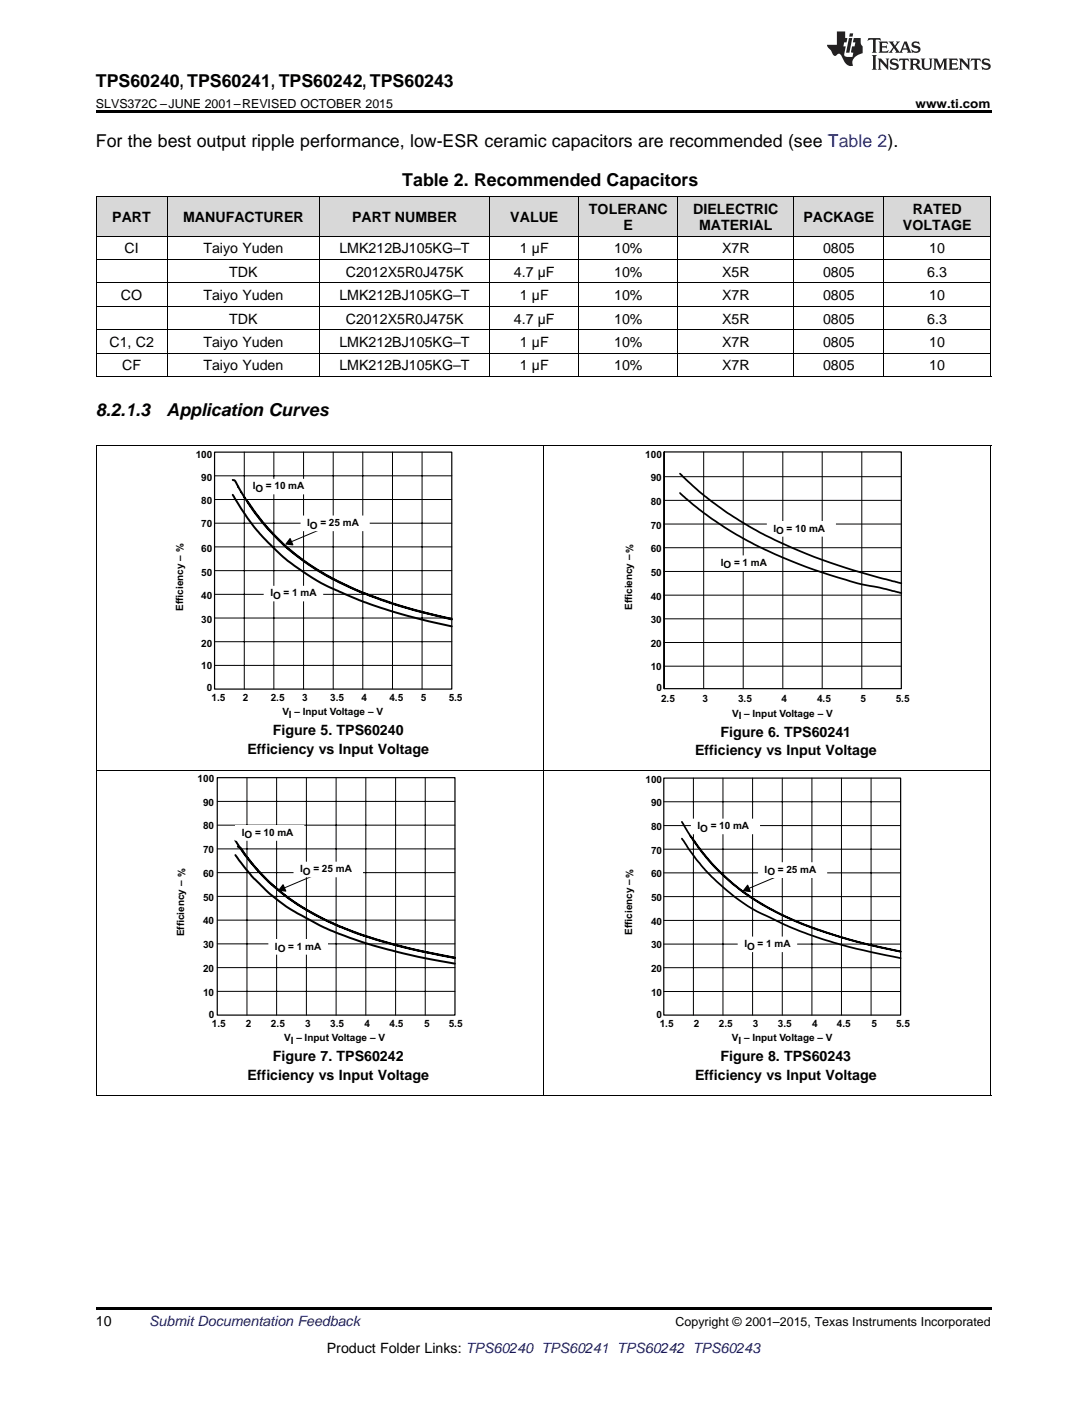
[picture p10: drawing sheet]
<svg xmlns="http://www.w3.org/2000/svg" width="216mm" height="279mm" viewBox="0 0 216 279" stroke-linecap="round" stroke-linejoin="round" font-family="sans-serif">
<g fill="#d8d8d8">
<path d="M19 39.1h14.3v7.9h-14.3z"/>
<path d="M33.3 39.1h30.2v7.9h-30.2z"/>
<path d="M63.5 39.1h33.8v7.9h-33.8z"/>
<path d="M97.3 39.1h17.7v7.9h-17.7z"/>
<path d="M115 39.1h19.6v7.9h-19.6z"/>
<path d="M134.6 39.1h23.1v7.9h-23.1z"/>
<path d="M157.7 39.1h17.8v7.9h-17.8z"/>
<path d="M175.5 39.1h21.3v7.9h-21.3z"/>
</g>
<path d="M19 259.7h177.8v.5h-177.8z" fill="#000"/>
<g fill="none" stroke="#000" stroke-width=".2">
<path d="M19.1 153.1v64.6M43.2 159.3h47.2M49.1 154.5v47.2M54.9 154.5v47.2M60.9 154.5v47.2M66.8 154.5v47.2M72.7 154.5v47.2M78.6 154.5v47.2M84.5 154.5v47.2M107.9 153.1v64.6M196.8 153.1v64.6M43.2 178.1h47.2"/>
<path d="M43.2 173.4h47.2M43.2 168.7h47.2M43.2 164h47.2M63.7 173.4l-7.8 3.3M43.2 197h47.2M43.2 192.3h47.2M43.2 187.6h47.2M43.2 182.8h47.2M19 217.6h177.8"/>
</g>
<path d="M43.2 154.5h47.2v47.2h-47.2zM56.2 175.8l.6 1.3-1.4-.2z" fill="none" stroke="#000" stroke-width=".24"/>
<path d="M46.8 169.9l2 2.7 1.9 2.2a37.8 37.8 0 0 0 11.9 8.6 71.1 71.1 0 0 0 12.1 4.7l8.3 2 7.4 1.4M46.8 167l2 3 2.4 3a44.7 44.7 0 0 0 17.2 11.5 101.5 101.5 0 0 0 22 5.9M47.2 168.2l.6 .4 1.3 1.7 1.9 2.4a43.3 43.3 0 0 0 17.4 11.8l1.1 .4a109.1 109.1 0 0 0 20.9 5.4" fill="none" stroke="#000" stroke-width=".39"/>
<path d="M56.2 175.8l.6 1.3-1.4-.2z" fill="#000"/>
<path d="M46.8 164.1h13.5v2.9h-13.5z" fill-rule="evenodd" fill="#fff"/>
<path d="M46.8 164.1h13.5v2.9h-13.5z" fill="none" stroke="#fff" stroke-width=".24"/>
<path d="M58.4 171.4h13.5v2.8h-13.5z" fill-rule="evenodd" fill="#fff"/>
<path d="M58.4 171.4h13.5v2.8h-13.5z" fill="none" stroke="#fff" stroke-width=".24"/>
<path d="M53.4 186.7h11.6v2.9h-11.6z" fill-rule="evenodd" fill="#fff"/>
<path d="M53.4 186.7h11.6v2.9h-11.6z" fill="none" stroke="#fff" stroke-width=".24"/>
<path d="M131.8 154.6h47.1v47.1h-47.1zM148.5 175.9l.5 1.3-1.3-.2z" fill="none" stroke="#000" stroke-width=".24"/>
<g fill="none" stroke="#000" stroke-width=".2">
<path d="M131.8 159.3h47.1M137.7 154.6v47.1M143.6 154.6v47.1M149.5 154.6v47.1M155.4 154.6v47.1M161.3 154.6v47.1M167.1 154.6v47.1M173 154.6v47.1M131.8 178.2h47.1M131.8 173.5h47.1M131.8 168.8h47.1M131.8 164.1h47.1"/>
<path d="M155.9 173.5l-7.7 3.3M131.8 197h47.1M131.8 192.3h47.1M131.8 187.6h47.1M131.8 182.9h47.1"/>
</g>
<path d="M135.4 166.6l2.7 3.9 1.8 2.1a41.5 41.5 0 0 0 14.8 10.6l1.6 .7a86.2 86.2 0 0 0 16.7 5.3l5.9 1.2M135.4 163.3l2.3 3.8 1.5 2a43.7 43.7 0 0 0 17.8 13.6 93.5 93.5 0 0 0 18.9 5.8l3 .6M137.1 166.1l2.8 3.6a44 44 0 0 0 18.2 13.3 95.5 95.5 0 0 0 13.5 4.5l7.3 1.6" fill="none" stroke="#000" stroke-width=".35"/>
<path d="M148.5 175.9l.5 1.3-1.3-.2z" fill="#000"/>
<path d="M137.3 162.8h13.5v2.9h-13.5z" fill-rule="evenodd" fill="#fff"/>
<path d="M137.3 162.8h13.5v2.9h-13.5z" fill="none" stroke="#fff" stroke-width=".24"/>
<path d="M150.7 171.5h13.5v2.8h-13.5z" fill-rule="evenodd" fill="#fff"/>
<path d="M150.7 171.5h13.5v2.8h-13.5z" fill="none" stroke="#fff" stroke-width=".24"/>
<path d="M146.6 186.2h11.6v2.9h-11.6z" fill-rule="evenodd" fill="#fff"/>
<path d="M146.6 186.2h11.6v2.9h-11.6z" fill="none" stroke="#fff" stroke-width=".24"/>
<path d="M19.1 88.6v64.5M107.9 88.6v64.5M139.8 89.8v47.1M147.6 89.8v47.1M155.5 89.8v47.1M163.3 89.8v47.1M171.2 89.8v47.1M196.8 88.6v64.5M19 153.1h177.8" fill="none" stroke="#000" stroke-width=".2"/>
<path d="M131.9 89.8h47.1v47.1h-47.1zM131.9 89.8v47.1z" fill="none" stroke="#000" stroke-width=".24"/>
<path d="M142 110.5h11.5v2.8h-11.5z" fill-rule="evenodd" fill="#fff"/>
<path d="M142 110.5h11.5v2.8h-11.5z" fill="none" stroke="#fff" stroke-width=".24"/>
<path d="M135.1 98l1.8 1.6a66.8 66.8 0 0 0 15.4 9.8 103 103 0 0 0 20.4 7l2 .4 4.3 1" fill="none" stroke="#000" stroke-width=".35"/>
<path d="M131.8 99.4h47.1M131.8 94.7h47.1M131.8 118.3h47.1M131.8 113.6h47.1M131.8 108.8h47.1M131.8 104.1h47.1M131.8 132.4h47.1M131.8 127.7h47.1M131.8 123h47.1" fill="none" stroke="#000" stroke-width=".2"/>
<path d="M152.4 103.7h13.5v2.8h-13.5z" fill-rule="evenodd" fill="#fff"/>
<path d="M152.4 103.7h13.5v2.8h-13.5z" fill="none" stroke="#fff" stroke-width=".24"/>
<path d="M135.1 94.1l1.5 1.6a70.5 70.5 0 0 0 17.3 11.6 133.5 133.5 0 0 0 25.1 8.6" fill="none" stroke="#000" stroke-width=".35"/>
<path d="M46.2 95.4h.1a1.09 1.09 0 0 1 .8 1l3.2 5a44.6 44.6 0 0 0 19.2 15.3 94.9 94.9 0 0 0 14.4 5l5.8 1.4M46.2 98.3l3 4.8 2.4 2.9a46.7 46.7 0 0 0 19.1 13l5.8 2a119.7 119.7 0 0 0 13.2 3.5M49.2 99.6l2.1 3.1a47.4 47.4 0 0 0 21.4 15.3 98.7 98.7 0 0 0 17 5" fill="none" stroke="#000" stroke-width=".39"/>
<path d="M42.6 89.8h47.1v47.1h-47.1zM57.6 107l.6 1.3-1.4-.2z" fill="none" stroke="#000" stroke-width=".24"/>
<g fill="none" stroke="#000" stroke-width=".2">
<path d="M42.6 99.3h47.1M42.6 94.6h47.1M48.5 89.8v47.1M54.4 89.8v47.1M60.3 89.8v47.1M66.2 89.8v47.1M72.1 89.8v47.1M78 89.8v47.1M83.8 89.8v47.1M42.6 118.1h47.1M42.6 113.4h47.1M42.6 108.7h47.1"/>
<path d="M42.6 104h47.1M65.1 104.6l-7.8 3.3M42.6 132.2h47.1M42.6 127.5h47.1M42.6 122.8h47.1"/>
</g>
<path d="M57.6 107l.6 1.3-1.4-.2z" fill="#000"/>
<path d="M49 95.3h13.5v2.8h-13.5z" fill-rule="evenodd" fill="#fff"/>
<path d="M49 95.3h13.5v2.8h-13.5z" fill="none" stroke="#fff" stroke-width=".24"/>
<path d="M59.8 102.6h13.5v2.8h-13.5z" fill-rule="evenodd" fill="#fff"/>
<path d="M59.8 102.6h13.5v2.8h-13.5z" fill="none" stroke="#fff" stroke-width=".24"/>
<path d="M52.5 116.5h11.6v2.9h-11.6z" fill-rule="evenodd" fill="#fff"/>
<path d="M52.5 116.5h11.6v2.9h-11.6z" fill="none" stroke="#fff" stroke-width=".24"/>
<g fill="none" stroke="#000" stroke-width=".2">
<path d="M19 39.1h177.8M19.1 39.1v35.8M33.2 39.1v35.8M63.4 39.1v35.8M97.2 39.1v35.8M115 39.1v35.8M134.6 39.1v35.8M157.7 39.1v35.8M175.5 39.1v35.8M196.8 39.1v35.8M19 56.2h177.8M19 51.6h177.8"/>
<path d="M19 46.9h177.8M19 74.8h177.8M19 70.2h177.8M19 65.5h177.8M19 60.9h177.8M19 88.6h177.8"/>
</g>
<path d="M19 22h177.8v.5h-177.8zM19 74.9h.2zM63.4 74.9h.1zM97.2 74.9h.1zM114.9 74.9h.1zM134.5 74.9h.1zM157.6 74.9h.1zM175.4 74.9h.1zM196.7 74.9h.1z" fill="#000"/>
<g fill="#231f20">
<path d="M172.5 7.6l-.1 .5 .4-.2h.6v.1v2.1l-.2 .4h.9l-.2-.4v-2.1l.1-.1h.5l.5 .2-.2-.5zM174.5 8.3l.2 .3v1.5l-.2 .4h1.8l.2-.6a1.04 1.04 0 0 1-1.3 .2v-.7h.6l.3 .2v-.6l-.3 .2h-.6v-.6l.8-.1 .4 .3-.2-.5zM176.5 8.3l.9 1.1-.9 1.1h.8l-.2-.2 .4-.7 .5 .7-.2 .2h1.5l-.2-.2 .2-.4h.9l.1 .4-.2 .2h1l-.3-.3-.7-1.9h-.5l-.9 2-.8-1 .9-1h-.8l.1 .3-.4 .5-.3-.6 .1-.2zM179.7 8.6l.4 1h-.7zM181.3 8.4a.63 .63 0 0 0-.2 .7 .63 .63 0 0 0 .6 .4l.6 .2 .1 .2a.75 .75 0 0 1-.7 .4 .75 .75 0 0 1-.6-.5l.1 .7 .1-.1a1.11 1.11 0 0 0 1.5-.6 1.13 1.13 0 0 0-1.2-.8l-.1-.4a1.04 1.04 0 0 1 1.2 .2l-.2-.5-.2 .1-.4-.2zM173.2 10.9l.2 .4v2.2l-.2 .4h1l-.3-.4v-2.2l.3-.4zM174.3 11.6l.3 .4v1.5l-.3 .4h.8l-.2-.4v-1.3l1.5 1.7v-1.9l.2-.4h-.7l.2 .4v.9l-1.1-1.3zM177 11.8a.62 .62 0 0 0-.2 .7 .62 .62 0 0 0 .6 .4l.6 .1 .1 .3a.76 .76 0 0 1-.7 .3 .76 .76 0 0 1-.7-.4l.2 .7 .1-.1a1.11 1.11 0 0 0 1.5-.6 1.13 1.13 0 0 0-1.2-.8l-.1-.4a1.04 1.04 0 0 1 1.2 .2l-.2-.6-.2 .1-.5-.1zM178.7 11.6l-.2 .6a.61 .61 0 0 1 .8-.3v1.6l-.2 .4h.9l-.2-.4v-1.6a.63 .63 0 0 1 .7 .3l-.1-.6zM180.6 11.6l.3 .4v1.5l-.3 .4h1l-.2-.2-.1-.8 .6 .2a.76 .76 0 0 0 1.2 .7l-1-1a.58 .58 0 0 0 .6-.5 .58 .58 0 0 0-.5-.6zM181.4 11.9h.1a.45 .45 0 0 1 .5 .1 .45 .45 0 0 1 .1 .5l-.8 .2zM182.9 11.6l.2 .2a2.17 2.17 0 0 0 .3 1.9 .99 .99 0 0 0 1.6-.6v-1.1l.2-.4h-.7l.2 .2a1.92 1.92 0 0 1-.2 1.8 .6 .6 0 0 1-.9-.5v-1.1l.2-.4zM185.4 11.6l.2 .4v1.5l-.2 .4h.7l-.2-.4v-1.4l.8 1.8 .8-1.8v1.4l-.2 .4h.9l-.2-.4v-1.5l.2-.4h-.8l-.6 1.5-.6-1.5zM188.4 11.6l.2 .4v1.5l-.2 .4h1.8l.1-.6a1.04 1.04 0 0 1-1.2 .1v-.6h.5l.4 .2v-.6l-.4 .2h-.5v-.7h.8l.3 .3-.1-.6zM190.5 11.6l.2 .4v1.5l-.2 .4h.7l-.2-.4v-1.3l1.5 1.7v-1.9l.2-.4h-.7l.2 .4v.9l-1.1-1.3zM192.9 11.6l-.1 .6a.61 .61 0 0 1 .7-.3l.1 1.6-.3 .4h1l-.3-.4 .1-1.6a.63 .63 0 0 1 .7 .3l-.1-.6zM195.2 11.8a.62 .62 0 0 0-.2 .7 .62 .62 0 0 0 .6 .4l.6 .1 .1 .3a.76 .76 0 0 1-.7 .3 .76 .76 0 0 1-.6-.4l.1 .7 .1-.1a1.11 1.11 0 0 0 1.6-.6 1.13 1.13 0 0 0-1.3-.8l-.1-.4a1.04 1.04 0 0 1 1.2 .2l-.1-.6-.2 .1-.5-.1z"/>
<path d="M166.2 6.3v2.6h-1.9v.4l.8 .9a.91 .91 0 0 0 1 .8 .56 .56 0 0 1 .5-.3 .56 .56 0 0 1 .5 .3l.4 .8a1.53 1.53 0 0 0 1.9 1.2 1.54 1.54 0 0 1 1-2.1l.9-.3v-1.4a1.52 1.52 0 0 1-.4-1.6h-1.3l-.2 .8h.5l-.2 .8h-.5l-.1 1v.2l.4 .1-.2 .8a1.93 1.93 0 0 1-1.6-.3l.3-1.8h-.5l.2-.8h.4l.2-.8h-.4v-1.3zM168.6 7.6l-.6 2.9h.7l.6-2.9zM168.8 6.6l-.1 .7h.6l.2-.7z"/>
</g>
<g font-size="3.5">
<text x="19" y="17.3">TPS60240, TPS60241, TPS60242, TPS60243</text>
<text x="19" y="29.3">For the best output ripple performance, low-ESR ceramic capacitors are recommended (see Table 2).</text>
<text x="79.9" y="37">Table 2. Recommended Capacitors</text>
<text x="19" y="82.6">8.2.1.3</text>
<text x="33.1" y="82.6">Application Curves</text>
</g>
<g font-size="2.8">
<text x="22.3" y="44.1">PART</text>
<text x="36.4" y="44.1">MANUFACTURER</text>
<text x="69.9" y="44.1">PART NUMBER</text>
<text x="101.4" y="44.1">VALUE</text>
<text x="117" y="42.5">TOLERANC</text>
<text x="123.9" y="45.7">E</text>
<text x="137.7" y="42.5">DIELECTRIC</text>
<text x="138.9" y="45.7">MATERIAL</text>
<text x="159.6" y="44.1">PACKAGE</text>
<text x="179.4" y="45.7">VOLTAGE</text>
<text x="181.3" y="42.5">RATED</text>
<text x="24.7" y="50.3">CI</text>
<text x="40.4" y="50.3">Taiyo Yuden</text>
<text x="67.4" y="50.3">LMK212BJ105KG–T</text>
<text x="103.3" y="50.3">1 µF</text>
<text x="122" y="50.3">10%</text>
<text x="143.4" y="50.3">X7R</text>
<text x="163.5" y="50.3">0805</text>
<text x="184.6" y="50.3">10</text>
<text x="24" y="59.7">CO</text>
<text x="40.4" y="59.7">Taiyo Yuden</text>
<text x="45.5" y="55">TDK</text>
<text x="67.4" y="59.7">LMK212BJ105KG–T</text>
<text x="68.7" y="55">C2012X5R0J475K</text>
<text x="102.1" y="55">4.7 µF</text>
<text x="103.3" y="59.7">1 µF</text>
<text x="122" y="55">10%</text>
<text x="122" y="59.7">10%</text>
<text x="143.4" y="55">X5R</text>
<text x="143.4" y="59.7">X7R</text>
<text x="163.5" y="55">0805</text>
<text x="163.5" y="59.7">0805</text>
<text x="184.2" y="55">6.3</text>
<text x="184.6" y="59.7">10</text>
<text x="45.5" y="64.3">TDK</text>
<text x="68.7" y="64.3">C2012X5R0J475K</text>
<text x="102.1" y="64.3">4.7 µF</text>
<text x="122" y="64.3">10%</text>
<text x="143.4" y="64.3">X5R</text>
<text x="163.5" y="64.3">0805</text>
<text x="184.2" y="64.3">6.3</text>
<text x="21.7" y="69">C1, C2</text>
<text x="40.4" y="69">Taiyo Yuden</text>
<text x="67.4" y="69">LMK212BJ105KG–T</text>
<text x="103.3" y="69">1 µF</text>
<text x="122" y="69">10%</text>
<text x="143.4" y="69">X7R</text>
<text x="163.5" y="69">0805</text>
<text x="184.6" y="69">10</text>
<text x="24.3" y="73.6">CF</text>
<text x="40.4" y="73.6">Taiyo Yuden</text>
<text x="67.4" y="73.6">LMK212BJ105KG–T</text>
<text x="103.3" y="73.6">1 µF</text>
<text x="122" y="73.6">10%</text>
<text x="143.4" y="73.6">X7R</text>
<text x="163.5" y="73.6">0805</text>
<text x="184.6" y="73.6">10</text>
<text x="49.1" y="149.9">Efficiency vs Input Voltage</text>
<text x="54.2" y="146.2">Figure 5. TPS60240</text>
<text x="143.1" y="146.4">Figure 6. TPS60241</text>
<text x="138" y="150.1">Efficiency vs Input Voltage</text>
<text x="49.1" y="214.6">Efficiency vs Input Voltage</text>
<text x="54.2" y="210.9">Figure 7. TPS60242</text>
<text x="138" y="214.6">Efficiency vs Input Voltage</text>
<text x="143.1" y="210.9">Figure 8. TPS60243</text>
<text x="19" y="263.6">10</text>
<text x="64.9" y="268.9">Product Folder Links: TPS60240 TPS60241 TPS60242 TPS60243</text>
</g>
<text font-size="2.8" fill="#0000c8" x="29.6" y="263.6">Submit Documentation Feedback</text>
<g font-size="2.5">
<text x="19" y="21.4">SLVS372C –JUNE 2001–REVISED OCTOBER 2015</text>
<text x="181.9" y="21.4">www.ti.com</text>
<text x="134.2" y="263.6">Copyright © 2001–2015, Texas Instruments Incorporated</text>
</g>
<g font-size="2">
<text x="38.9" y="91">100</text>
<text x="40" y="95.6">90</text>
<text x="128.2" y="91">100</text>
<text x="129.3" y="95.5">90</text>
<text x="40" y="100.2">80</text>
<text x="50.2" y="97.2">IO = 10 mA</text>
<text x="129.3" y="100.4">80</text>
<text x="40" y="104.8">70</text>
<text x="61" y="104.5">IO = 25 mA</text>
<text x="129.3" y="105.2">70</text>
<text x="153.6" y="105.6">IO</text>
<text x="156.2" y="105.6">= 10 mA</text>
<text x="40" y="109.7">60</text>
<text x="129.3" y="109.8">60</text>
<text x="143.2" y="112.5">IO = 1 mA</text>
<text x="36.4" y="119.4" transform="rotate(-90 36.4 119.4)">iciency – %</text>
<text x="40" y="119">40</text>
<text x="40" y="114.4">50</text>
<text x="53.7" y="118.5">IO = 1 mA</text>
<text x="125.6" y="119.3" transform="rotate(-90 125.6 119.3)">iciency –%</text>
<text x="129.3" y="119.2">40</text>
<text x="129.3" y="114.5">50</text>
<text x="36.4" y="121.3" transform="rotate(-90 36.4 121.3)">Eff</text>
<text x="40" y="123.8">30</text>
<text x="125.6" y="121.2" transform="rotate(-90 125.6 121.2)">Eff</text>
<text x="129.3" y="123.8">30</text>
<text x="40" y="128.5">20</text>
<text x="129.3" y="128.6">20</text>
<text x="40" y="133">10</text>
<text x="41.1" y="137.3">0</text>
<text x="129.3" y="133.1">10</text>
<text x="130.4" y="137.4">0</text>
<text x="42" y="139.3">1.5</text>
<text x="48.3" y="139.3">2</text>
<text x="53.8" y="139.3">2.5</text>
<text x="56.1" y="142.1">VI – Input Voltage – V</text>
<text x="60" y="139.3">3</text>
<text x="65.6" y="139.3">3.5</text>
<text x="71.8" y="139.3">4</text>
<text x="77.3" y="139.3">4.5</text>
<text x="83.6" y="139.3">5</text>
<text x="89.1" y="139.3">5.5</text>
<text x="131.3" y="139.4">2.5</text>
<text x="139.5" y="139.4">3</text>
<text x="145.4" y="142.4">VI – Input Voltage – V</text>
<text x="146.6" y="139.4">3.5</text>
<text x="155.2" y="139.4">4</text>
<text x="162.3" y="139.4">4.5</text>
<text x="170.9" y="139.4">5</text>
<text x="177.9" y="139.4">5.5</text>
<text x="39.2" y="155.5">100</text>
<text x="128.2" y="155.6">100</text>
<text x="40.3" y="160.1">90</text>
<text x="129.3" y="160.2">90</text>
<text x="40.3" y="164.8">80</text>
<text x="48" y="166.1">IO = 10 mA</text>
<text x="129.3" y="164.9">80</text>
<text x="138.5" y="164.8">IO = 10 mA</text>
<text x="40.3" y="169.5">70</text>
<text x="59.6" y="173.3">IO = 25 mA</text>
<text x="129.3" y="169.6">70</text>
<text x="151.9" y="173.4">IO = 25 mA</text>
<text x="40.3" y="179">50</text>
<text x="40.3" y="174.3">60</text>
<text x="129.3" y="179.1">50</text>
<text x="129.3" y="174.4">60</text>
<text x="36.6" y="184.1" transform="rotate(-90 36.6 184.1)">iciency – %</text>
<text x="40.3" y="183.7">40</text>
<text x="125.6" y="185.7" transform="rotate(-90 125.6 185.7)">Eff</text>
<text x="125.6" y="183.8" transform="rotate(-90 125.6 183.8)">iciency –%</text>
<text x="129.3" y="183.8">40</text>
<text x="36.6" y="186" transform="rotate(-90 36.6 186)">Eff</text>
<text x="40.3" y="188.4">30</text>
<text x="54.6" y="188.7">I</text>
<text x="55.2" y="189.2">O = 1 mA</text>
<text x="129.3" y="188.5">30</text>
<text x="147.8" y="188.2">IO</text>
<text x="150.5" y="188.2">= 1 mA</text>
<text x="40.3" y="197.8">10</text>
<text x="40.3" y="193.1">20</text>
<text x="129.3" y="197.9">10</text>
<text x="129.3" y="193.2">20</text>
<text x="41.4" y="202.2">0</text>
<text x="130.4" y="202.3">0</text>
<text x="42.1" y="204.2">1.5</text>
<text x="48.8" y="204.2">2</text>
<text x="53.8" y="204.2">2.5</text>
<text x="56.4" y="206.9">VI – Input Voltage – V</text>
<text x="60.6" y="204.2">3</text>
<text x="65.6" y="204.2">3.5</text>
<text x="72.4" y="204.2">4</text>
<text x="77.4" y="204.2">4.5</text>
<text x="84.2" y="204.2">5</text>
<text x="89.1" y="204.2">5.5</text>
<text x="131" y="204.2">1.5</text>
<text x="137.8" y="204.2">2</text>
<text x="142.8" y="204.2">2.5</text>
<text x="145.4" y="206.9">VI – Input Voltage – V</text>
<text x="149.5" y="204.2">3</text>
<text x="154.5" y="204.2">3.5</text>
<text x="161.3" y="204.2">4</text>
<text x="166.2" y="204.2">4.5</text>
<text x="173.1" y="204.2">5</text>
<text x="178" y="204.2">5.5</text>
</g>
</svg>
